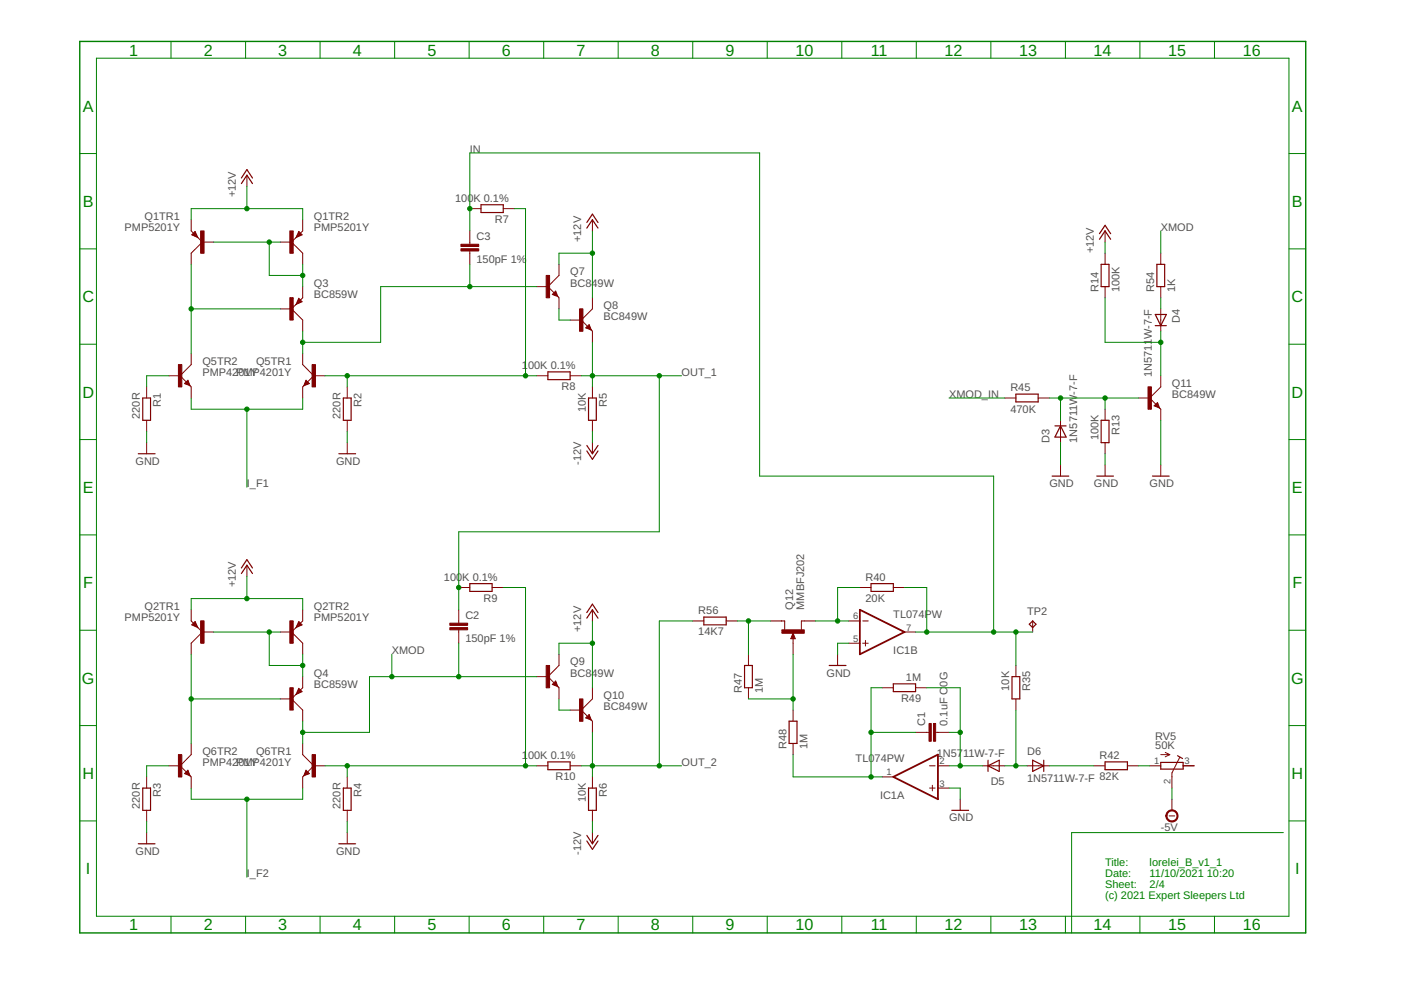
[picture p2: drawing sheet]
<svg xmlns="http://www.w3.org/2000/svg" width="297mm" height="210mm" viewBox="0 0 297 210" stroke-linecap="round" stroke-linejoin="round" font-family="sans-serif">
<g fill="none" stroke="#800000" stroke-width=".25">
<path d="M51.2 38.9l1.1-1.8 1.2 1.8M51.2 37.7l1.1-1.7 1.2 1.7M41.4 49.3l.3 .8-.8-.3zM41.4 49.6l-.3 .2M63.4 49.3l.4 .5-.8 .3zM63.4 49.6l.2 .2M102 43.4h4.7v1.7h-4.7zM124.4 48.4l1.2-1.8 1.2 1.8M124.4 47.2l1.2-1.8 1.2 1.8M233.1 50.7l1.2-1.7 1.2 1.7M233.1 49.6l1.2-1.8 1.2 1.8M233.5 56h1.6v4.8h-1.6z"/>
<path d="M245.3 56h1.6v4.8h-1.6zM63.4 63.5l.4 .5-.8 .3zM63.4 63.7l.2 .3M116.2 78.8h4.7v1.7h-4.7zM117.3 62.4l.5-.4 .2 .7zM117.8 62.2l-.2 .2M124.4 69.5l.5-.5 .2 .7zM124.9 69.3l-.2 .2M244.9 66.7h2.4l-1.2 2.3zM244.9 69h2.4M29.3 96.2h3.6M30.3 84.4h1.6v4.7h-1.6z"/>
<path d="M39.8 80.9l.3 .7-.7-.3zM39.8 81.1l-.2 .2M64.9 80.9l.4 .4-.7 .3zM64.9 81.1l.2 .2M71.8 96.2h3.6M72.8 84.4h1.6v4.7h-1.6zM124.4 94.4l1.2 1.8 1.2-1.8M124.4 95.6l1.2 1.8 1.2-1.8M124.8 84.4h1.6v4.7h-1.6zM215.4 83.6h4.7v1.6h-4.7zM223.7 90.3h2.3M224.9 90.3l1.1 2.4h-2.3z"/>
<path d="M233.5 89.1h1.6v4.8h-1.6zM245.4 85.6l.2 .7-.7-.3zM245.4 85.8l-.2 .2M223.1 100.9h3.5M232.5 100.9h3.6M244.3 100.9h3.6M41.4 132l.3 .8-.8-.3zM41.4 132.2l-.3 .3M51.2 121.6l1.1-1.8 1.2 1.8M51.2 120.4l1.1-1.7 1.2 1.7M63.4 132l.4 .5-.8 .3zM63.4 132.2l.2 .3"/>
<path d="M99.6 123.7h4.7v1.7h-4.7zM124.4 131.1l1.2-1.8 1.2 1.8M124.4 129.9l1.2-1.8 1.2 1.8M149.2 130.8h4.8v1.7h-4.8zM184.7 123.7h4.7v1.7h-4.7zM218.2 132.4l.7-.7 .7 .7-.7 .7zM63.4 146.2l.4 .4-.8 .4zM63.4 146.4l.2 .2M117.3 145.1l.5-.4 .2 .7zM117.8 144.9l-.2 .2M124.9 151.7l.2 .7-.7-.2zM124.9 152l-.2 .2"/>
<path d="M157.9 141.1h1.6v4.7h-1.6zM167.3 152.9h1.7v4.7h-1.7zM175.8 141.1h3.6M189.4 145h4.7v1.6h-4.7zM214.6 143.5h1.6v4.7h-1.6zM29.3 178.9h3.6M30.3 167.1h1.6v4.7h-1.6zM39.8 163.6l.3 .7-.7-.3zM39.8 163.8l-.2 .2M64.9 163.6l.4 .4-.7 .3zM64.9 163.8l.2 .2M71.8 178.9h3.6"/>
<path d="M72.8 167.1h1.6v4.7h-1.6zM116.2 161.5h4.7v1.7h-4.7zM124.4 177.1l1.2 1.8 1.2-1.8M124.4 178.3l1.2 1.8 1.2-1.8M124.8 167.1h1.6v4.7h-1.6zM201.8 171.8h3.6M209.5 162.4l2.4-1.2v2.4zM209.5 161.2v2.4M218.9 161.2l2.4 1.2-2.4 1.2zM221.3 161.2v2.4M234.3 161.5h4.7v1.7h-4.7zM246.1 161.6h4.7v1.5h-4.7z"/>
<path d="M249.7 160.2l1 .6"/>
</g>
<g fill="none" stroke="#800000" stroke-width=".21">
<path d="M52.3 37.1v2.4M40.5 46.6v2.4l2.4 2.3M41.4 49.1l.6 1.3-1.3-.6zM42.9 51.3l-2.4 2.4v2.3M42.9 51.3h2.4M59.4 51.3h2.4M61.8 51.3l2.4 2.4v2.3M63.4 49.1l.7 .7-1.3 .6zM64.2 46.6v2.4l-2.4 2.3M99.6 44.2h2.4M99.6 49v2.8M99.6 53.2v2.8"/>
<path d="M106.7 44.2h2.4M118.5 56v2.4l-2.3 2.4M125.6 46.6v2.4M234.3 49v2.3M234.3 53.7v2.3M246.1 53.7v2.3M35.8 79.7h2.4M38.2 79.7l2.1 2.1M40.5 75v2.3l-2.3 2.4M59.4 65.5h2.4M61.8 65.5l2.4 2.4v2.3M62.8 64.6l-1 .9"/>
<path d="M63.4 63.2l.7 .8-1.3 .6zM64.2 60.8v2.3l-1.4 1.5M64.2 75v2.3l2.3 2.4M66.5 79.7l-2.1 2.1M66.5 79.7h2.4M113.8 79.7h2.4M113.8 60.8h2.4M116.2 60.8l2.1 2.1M117.1 62.4l.7-.7 .5 1.2zM118.3 62.9l.2 .2v2.4M120.9 79.7h2.3M120.9 67.9h2.3"/>
<path d="M123.2 67.9l2.4 2.3v2.4M124.2 69.5l.7-.7 .5 1.2zM125.6 63.1v2.4l-2.4 2.4M234.3 60.8v2.3M246.1 79.7v2.3l-2.3 2.4M246.1 60.8v2.3M246.1 65.5v4.7M31.1 82v2.4M31.1 89.1v2.4M31.1 93.9v2.3M39.1 81.3l.7-.7 .5 1.2zM40.3 81.8l.2 .2v2.4"/>
<path d="M64.4 81.8l-.2 .2v2.4M64.9 80.6l.7 .7-1.2 .5zM73.6 82v2.4M73.6 89.1v2.4M73.6 93.9v2.3M125.6 82v2.4M125.6 89.1v2.4M125.6 93.9v2.3M213 84.4h2.4M220.1 84.4h2.4M224.9 89.1v4.8M224.9 98.6v2.3"/>
<path d="M234.3 86.8v2.3M234.3 93.9v2.3M234.3 98.6v2.3M241.4 84.4h2.4M243.8 84.4l2.1 2.1M244.7 86l.7-.7 .5 1.2zM245.9 86.5l.2 .3v2.3M246.1 98.6v2.3M52.3 119.8v2.4M40.5 129.3v2.4l1.5 1.4M41.4 131.8l.6 1.3-1.3-.6zM42 133.1l.9 .9"/>
<path d="M42.9 134l-2.4 2.4v2.3M42.9 134h2.4M59.4 134h2.4M61.8 134l2.4 2.4v2.3M62.8 133.1l-1 .9M63.4 131.8l.7 .7-1.3 .6zM64.2 129.3v2.4l-1.4 1.4M97.3 124.6h2.3M97.3 129.3v2.8M97.3 133.5v2.9M104.3 124.6h2.4M118.5 138.7v2.4l-2.3 2.4"/>
<path d="M125.6 129.3v2.4M146.9 131.7h2.3M154 131.7h2.3M158.7 138.7v2.4M163.4 131.7h3v1.8M168.1 134.2v4.5M168.1 134.2l.5 1.2h-.9zM172.9 131.7h-3v1.8M177.6 138.7v2.4M180 136.4h2.3M180 131.7h2.3M182.3 124.6h2.4"/>
<path d="M182.9 136.4h1.2M182.9 131.7h1.2M183.5 135.8v1.2M189.4 124.6h2.4M191.8 134h2.3M218.9 131.7v2.3M40.5 157.6v2.4l-2.3 2.4M59.4 148.2h2.4M61.8 148.2l2.4 2.4v2.3M63.4 145.9l.7 .7-1.3 .6zM64.2 143.5v2.3l-2.4 2.4M64.2 157.6v2.4l2.3 2.4"/>
<path d="M113.8 143.5h2.4M116.2 143.5l2.3 2.3v2.4M117.8 144.4l.5 1.2-1.2-.5zM120.9 150.6h2.3M123.2 150.6l2.4 2.3v2.4M124.9 151.5l.5 1.2-1.2-.5zM125.6 145.8v2.4l-2.4 2.4M158.7 145.8v2.4M168.1 150.6v2.3M168.1 157.6v2.4M187 145.8h2.4M194.1 155.3h2.9"/>
<path d="M194.1 145.8h2.4M198.4 155.3h2.8M215.4 141.1v2.4M215.4 148.2v2.4M246.1 160h1.9M247.1 159.5l.9 .5M248 160l-.9 .5M31.1 164.7v2.4M31.1 171.8v2.4M31.1 176.5v2.4M35.8 162.4h2.4M38.2 162.4l2.1 2.1"/>
<path d="M39.1 164l.7-.7 .5 1.2zM40.3 164.5l.2 .2v2.4M64.9 163.3l.7 .7-1.2 .5zM66.5 162.4l-2.3 2.3v2.4M66.5 162.4h2.4M73.6 164.7v2.4M73.6 171.8v2.4M73.6 176.5v2.4M113.8 162.4h2.4M120.9 162.4h2.3M125.6 164.7v2.4M125.6 171.8v2.4"/>
<path d="M125.6 176.5v2.4M187 164.7h2.4M197.1 162.4h1.2M197.1 167.1h1.2M197.7 166.5v1.2M198.9 162.4h2.3M198.9 167.1h2.3M203.6 169.5v2.3M208.3 162.4h4.7M217.8 162.4h4.7M231.9 162.4h2.4M239 162.4h2.4"/>
<path d="M243.8 162.4h2.3M247.9 173h1.2M248.5 169.5v2.3M250.1 160.6l-1.6 3.3v3.2M250.8 162.4h2.4"/>
</g>
<g fill="#800000" stroke="#800000" stroke-width=".21">
<path d="M42.5 49h.8v4.7h-.8z"/>
<path d="M61.4 49h.8v4.7h-.8z"/>
<path d="M66.2 77.3h.7v4.7h-.7z"/>
<path d="M37.8 77.3h.7v4.7h-.7z"/>
<path d="M115.8 58.4h.7v4.7h-.7z"/>
<path d="M122.9 65.5h.7v4.7h-.7z"/>
<path d="M61.4 63.1h.8v4.8h-.8z"/>
<path d="M42.5 131.6h.8v4.8h-.8z"/>
<path d="M61.4 131.6h.8v4.8h-.8z"/>
<path d="M66.2 160h.7v4.7h-.7z"/>
<path d="M37.8 160h.7v4.7h-.7z"/>
<path d="M115.8 141.1h.7v4.7h-.7z"/>
<path d="M122.9 148.2h.7v4.7h-.7z"/>
<path d="M61.4 145.8h.8v4.8h-.8z"/>
<path d="M97.7 52.7h3.8v.5h-3.8z"/>
<path d="M97.7 51.8h3.8v.5h-3.8z"/>
<path d="M95.4 133.1h3.7v.4h-3.7z"/>
<path d="M95.4 132.1h3.7v.5h-3.7z"/>
<path d="M243.4 82h.7v4.8h-.7z"/>
<path d="M197.9 153.4h.5v3.8h-.5z"/>
<path d="M197 153.4h.4v3.8h-.4z"/>
<path d="M165.8 133.5h4.7v.8h-4.7z"/>
</g>
<path d="M182.3 129.3l9.5 4.7-9.5 4.7zM189.4 164.7l9.5-4.7v9.5z" fill="none" stroke="#800000" stroke-width=".38"/>
<path d="M247.6 172.1a1.29 1.29 0 0 1 2 .3 1.29 1.29 0 0 1-.8 1.9 1.29 1.29 0 0 1-1.6-1.3h.2a1.06 1.06 0 0 1 1.5-1 1.06 1.06 0 0 1 .3 1.8 1.06 1.06 0 0 1-1.7-.5l-.1-.3h-.2z" fill-rule="evenodd" fill="#800000" stroke="#800000" stroke-width=".21"/>
<path d="M168.1 134.6l-.2 .7h.5l-.3-.6" fill="none" stroke="#800000" stroke-width=".3"/>
<path d="M16.9 8.8h259.9v189h-259.9z" fill="none" stroke="#008000" stroke-width=".3"/>
<g fill="none" stroke="#008000" stroke-width=".21">
<path d="M20.4 12.3h252.9v182h-252.9zM36.3 8.8v3.5M52.1 8.8v3.5M67.9 8.8v3.5M83.7 8.8v3.5M99.5 8.8v3.5M115.3 8.8v3.5M131.1 8.8v3.5M146.9 8.8v3.5M162.7 8.8v3.5M178.5 8.8v3.5M194.3 8.8v3.5"/>
<path d="M210.1 8.8v3.5M225.9 8.8v3.5M241.7 8.8v3.5M257.5 8.8v3.5M16.9 32.6h3.5M52.3 39.5v4.7M273.3 32.6h3.5M16.9 52.8h3.5M40.5 46.6v-2.4h23.7v2.4M40.5 56v19M45.3 51.3h14.1M57.1 51.3v7.1h7.1"/>
<path d="M64.2 56v4.8M99.6 49v-16.6h61.5v68.5h49.6v33.1M99.6 56v4.8M109.1 44.2h2.3v35.5M125.6 49v14.1M125.6 53.7h-7.1v2.3M234.3 51.3v2.4M246.1 49v4.7M273.3 52.8h3.5M16.9 73h3.5M35.8 79.7h-4.7v2.3M40.5 65.5h18.9"/>
<path d="M64.2 70.2v4.8M68.9 79.7h44.9M73.6 79.7v2.3M113.8 60.8h-33.1v11.8h-16.5M118.5 65.5v2.4h2.4M123.2 79.7h21.3M125.6 72.6v9.4M139.8 79.7v33.1h-42.5v16.5M234.3 63.1v9.5h11.8M246.1 63.1v2.4M246.1 70.2v9.5M273.3 73h3.5"/>
<path d="M16.9 93.2h3.5M31.1 91.5v2.4M40.5 84.4v2.4h23.7v-2.4M52.3 86.8v16.5M73.6 91.5v2.4M125.6 91.5v2.4M201.2 84.4h11.8M222.5 84.4h18.9M224.9 84.4v4.7M224.9 93.9v4.7M234.3 84.4v2.4M234.3 96.2v2.4"/>
<path d="M246.1 89.1v9.5M273.3 93.2h3.5M16.9 113.4h3.5M273.3 113.4h3.5M16.9 133.6h3.5M40.5 129.3v-2.4h23.7v2.4M40.5 138.7v18.9M45.3 134h14.1M52.3 122.2v4.7M57.1 134v7.1h7.1M64.2 138.7v4.8M83.1 138.7v4.8"/>
<path d="M97.3 136.4v7.1M106.7 124.6h4.7v37.8M125.6 136.4h-7.1v2.3M125.6 131.7v14.1M146.9 131.7h-7.1v30.7M156.3 131.7h7.1M158.7 131.7v7M168.1 138.7v11.9M172.9 131.7h7.1M180 136.4h-2.4v2.3M182.3 124.6h-4.7v7.1M191.8 124.6h4.7v9.4"/>
<path d="M194.1 134h24.8M215.4 134v7.1M273.3 133.6h3.5M16.9 153.8h3.5M40.5 148.2h18.9M64.2 152.9v4.7M113.8 143.5h-35.5v11.8h-14.1M118.5 148.2v2.4h2.4M125.6 155.3v9.4M158.7 148.2h9.4M168.1 160v4.7h18.9M184.7 155.3h9.4"/>
<path d="M187 145.8h-2.3v18.9M196.5 145.8h7.1v16.6M201.2 155.3h2.4M215.4 150.6v11.8M273.3 153.8h3.5M16.9 174.1h3.5M31.1 174.2v2.3M35.8 162.4h-4.7v2.3M40.5 167.1v2.4h23.7v-2.4M52.3 169.5v16.5M68.9 162.4h44.9M73.6 162.4v2.3"/>
<path d="M73.6 174.2v2.3M123.2 162.4h21.3M125.6 174.2v2.3M201.2 167.1h2.4v2.4M201.2 162.4h7.1M213 162.4h4.8M222.5 162.4h9.4M241.4 162.4h2.4M248.5 167.1v2.4M272.1 176.5h-44.9v21.3M273.3 174.1h3.5M36.3 194.3v3.5"/>
<path d="M52.1 194.3v3.5M67.9 194.3v3.5M83.7 194.3v3.5M99.5 194.3v3.5M115.3 194.3v3.5M131.1 194.3v3.5M146.9 194.3v3.5M162.7 194.3v3.5M178.5 194.3v3.5M194.3 194.3v3.5M210.1 194.3v3.5M225.9 194.3v3.5"/>
<path d="M241.7 194.3v3.5M257.5 194.3v3.5"/>
</g>
<g fill="#008000" stroke="#008000" stroke-width=".21">
<circle cx="52.3" cy="44.2" r=".47"/>
<circle cx="125.6" cy="53.7" r=".47"/>
<circle cx="52.3" cy="126.9" r=".47"/>
<circle cx="125.6" cy="136.4" r=".47"/>
<circle cx="52.3" cy="169.5" r=".47"/>
<circle cx="64.2" cy="72.6" r=".47"/>
<circle cx="99.6" cy="60.8" r=".47"/>
<circle cx="73.6" cy="79.7" r=".47"/>
<circle cx="111.4" cy="79.7" r=".47"/>
<circle cx="40.5" cy="65.5" r=".47"/>
<circle cx="57.1" cy="51.3" r=".47"/>
<circle cx="64.2" cy="58.4" r=".47"/>
<circle cx="125.6" cy="162.4" r=".47"/>
<circle cx="139.8" cy="162.4" r=".47"/>
<circle cx="64.2" cy="155.3" r=".47"/>
<circle cx="97.3" cy="143.5" r=".47"/>
<circle cx="83.1" cy="143.5" r=".47"/>
<circle cx="73.6" cy="162.4" r=".47"/>
<circle cx="111.4" cy="162.4" r=".47"/>
<circle cx="40.5" cy="148.2" r=".47"/>
<circle cx="57.1" cy="134" r=".47"/>
<circle cx="64.2" cy="141.1" r=".47"/>
<circle cx="52.3" cy="86.8" r=".47"/>
<circle cx="125.6" cy="79.7" r=".47"/>
<circle cx="97.3" cy="124.6" r=".47"/>
<circle cx="139.8" cy="79.7" r=".47"/>
<circle cx="99.6" cy="44.2" r=".47"/>
<circle cx="196.5" cy="134" r=".47"/>
<circle cx="210.7" cy="134" r=".47"/>
<circle cx="215.4" cy="134" r=".47"/>
<circle cx="234.3" cy="84.4" r=".47"/>
<circle cx="224.9" cy="84.4" r=".47"/>
<circle cx="246.1" cy="72.6" r=".47"/>
<circle cx="177.6" cy="131.7" r=".47"/>
<circle cx="203.6" cy="155.3" r=".47"/>
<circle cx="203.6" cy="162.4" r=".47"/>
<circle cx="184.7" cy="155.3" r=".47"/>
<circle cx="184.7" cy="164.7" r=".47"/>
<circle cx="215.4" cy="162.4" r=".47"/>
<circle cx="158.7" cy="131.7" r=".47"/>
<circle cx="168.1" cy="148.2" r=".47"/>
</g>
<g font-size="3.4" fill="#008000">
<text x="27.4" y="11.8">1</text>
<text x="43.2" y="11.8">2</text>
<text x="59" y="11.8">3</text>
<text x="74.8" y="11.8">4</text>
<text x="90.6" y="11.8">5</text>
<text x="106.4" y="11.8">6</text>
<text x="122.2" y="11.8">7</text>
<text x="138" y="11.8">8</text>
<text x="153.8" y="11.8">9</text>
<text x="168.7" y="11.8">10</text>
<text x="184.6" y="11.8">11</text>
<text x="200.3" y="11.8">12</text>
<text x="216.1" y="11.8">13</text>
<text x="231.9" y="11.8">14</text>
<text x="247.7" y="11.8">15</text>
<text x="263.5" y="11.8">16</text>
<text x="17.5" y="23.6">A</text>
<text x="273.9" y="23.6">A</text>
<text x="17.5" y="43.9">B</text>
<text x="273.9" y="43.9">B</text>
<text x="17.5" y="64.1">C</text>
<text x="273.8" y="64.1">C</text>
<text x="17.5" y="84.3">D</text>
<text x="273.8" y="84.3">D</text>
<text x="17.5" y="104.5">E</text>
<text x="273.9" y="104.5">E</text>
<text x="17.6" y="124.7">F</text>
<text x="274" y="124.7">F</text>
<text x="17.4" y="144.9">G</text>
<text x="273.7" y="144.9">G</text>
<text x="17.5" y="165.1">H</text>
<text x="273.8" y="165.1">H</text>
<text x="18.2" y="185.4">I</text>
<text x="274.6" y="185.4">I</text>
<text x="27.4" y="197.2">1</text>
<text x="43.2" y="197.2">2</text>
<text x="59" y="197.2">3</text>
<text x="74.8" y="197.2">4</text>
<text x="90.6" y="197.2">5</text>
<text x="106.4" y="197.2">6</text>
<text x="122.2" y="197.2">7</text>
<text x="138" y="197.2">8</text>
<text x="153.8" y="197.2">9</text>
<text x="168.7" y="197.2">10</text>
<text x="184.6" y="197.2">11</text>
<text x="200.3" y="197.2">12</text>
<text x="216.1" y="197.2">13</text>
<text x="231.9" y="197.2">14</text>
<text x="247.7" y="197.2">15</text>
<text x="263.5" y="197.2">16</text>
</g>
<g font-size="2.3" fill="#505050">
<text x="99.6" y="32.4">IN</text>
<text x="50" y="41.9" transform="rotate(-90 50 41.9)">+12V</text>
<text x="30.7" y="46.6">Q1TR1</text>
<text x="66.5" y="46.6">Q1TR2</text>
<text x="96.5" y="42.8">100K 0.1%</text>
<text x="104.9" y="47.3">R7</text>
<text x="26.4" y="49">PMP5201Y</text>
<text x="66.5" y="49">PMP5201Y</text>
<text x="101" y="51">C3</text>
<text x="123.2" y="51.3" transform="rotate(-90 123.2 51.3)">+12V</text>
<text x="231.9" y="53.7" transform="rotate(-90 231.9 53.7)">+12V</text>
<text x="246.1" y="49">XMOD</text>
<text x="101" y="55.7">150pF 1%</text>
<text x="120.9" y="58.4">Q7</text>
<text x="66.5" y="63.1">BC859W</text>
<text x="66.5" y="60.8">Q3</text>
<text x="120.9" y="60.8">BC849W</text>
<text x="128" y="65.5">Q8</text>
<text x="232.9" y="62" transform="rotate(-90 232.9 62)">R14</text>
<text x="237.4" y="62" transform="rotate(-90 237.4 62)">100K</text>
<text x="244.7" y="62" transform="rotate(-90 244.7 62)">R54</text>
<text x="249.2" y="62" transform="rotate(-90 249.2 62)">1K</text>
<text x="128" y="67.9">BC849W</text>
<text x="244.2" y="71.9" transform="rotate(-90 244.2 71.9)">W-7-F</text>
<text x="250.1" y="68.5" transform="rotate(-90 250.1 68.5)">D4</text>
<text x="42.9" y="77.3">Q5TR2</text>
<text x="54.3" y="77.3">Q5TR1</text>
<text x="42.9" y="79.7">PMP42P0MP4201Y</text>
<text x="51.8" y="79.7">1Y</text>
<text x="110.7" y="78.3">1</text>
<text x="112" y="78.3">00K 0.1%</text>
<text x="119.1" y="82.7">R8</text>
<text x="144.5" y="79.7">OUT_1</text>
<text x="214.2" y="83">R45</text>
<text x="244.2" y="79.9" transform="rotate(-90 244.2 79.9)">1N5711</text>
<text x="248.5" y="82">Q11</text>
<text x="29.7" y="88.8" transform="rotate(-90 29.7 88.8)">220R</text>
<text x="34.1" y="86.2" transform="rotate(-90 34.1 86.2)">R1</text>
<text x="72.2" y="88.8" transform="rotate(-90 72.2 88.8)">220R</text>
<text x="76.7" y="86.2" transform="rotate(-90 76.7 86.2)">R2</text>
<text x="124.2" y="87.4" transform="rotate(-90 124.2 87.4)">10K</text>
<text x="128.7" y="86.2" transform="rotate(-90 128.7 86.2)">R5</text>
<text x="201.2" y="84.4">XMOD_IN</text>
<text x="214.2" y="87.5">470K</text>
<text x="248.5" y="84.4">BC849W</text>
<text x="222.5" y="93.8" transform="rotate(-90 222.5 93.8)">D3</text>
<text x="228.4" y="93.8" transform="rotate(-90 228.4 93.8)">1N5711W-7-F</text>
<text x="232.9" y="93.4" transform="rotate(-90 232.9 93.4)">100K</text>
<text x="237.3" y="92.2" transform="rotate(-90 237.3 92.2)">R13</text>
<text x="28.7" y="98.6">GND</text>
<text x="71.3" y="98.6">GND</text>
<text x="123.2" y="98.6" transform="rotate(-90 123.2 98.6)">-12V</text>
<text x="52.4" y="103.3">I_F1</text>
<text x="222.5" y="103.3">GND</text>
<text x="231.9" y="103.3">GND</text>
<text x="243.8" y="103.3">GND</text>
<text x="50" y="124.6" transform="rotate(-90 50 124.6)">+12V</text>
<text x="94.1" y="123.1">100K 0.1%</text>
<text x="183.5" y="123.2">R40</text>
<text x="26.4" y="131.6">PMP5201Y</text>
<text x="30.7" y="129.3">Q2TR1</text>
<text x="66.5" y="131.6">PMP5201Y</text>
<text x="66.5" y="129.3">Q2TR2</text>
<text x="98.7" y="131.3">C2</text>
<text x="102.5" y="127.6">R9</text>
<text x="148.1" y="130.3">R56</text>
<text x="168.1" y="129.3" transform="rotate(-90 168.1 129.3)">Q12</text>
<text x="170.5" y="129.3" transform="rotate(-90 170.5 129.3)">MMBFJ202</text>
<text x="183.5" y="127.6">20K</text>
<text x="189.4" y="130.9">TL074PW</text>
<text x="217.8" y="130.5">TP2</text>
<text x="98.7" y="136">150pF 1%</text>
<text x="123.2" y="134" transform="rotate(-90 123.2 134)">+12V</text>
<text x="148.1" y="134.7">14K7</text>
<text x="66.5" y="143.5">Q4</text>
<text x="83.1" y="138.7">XMOD</text>
<text x="120.9" y="143.5">BC849W</text>
<text x="120.9" y="141.1">Q9</text>
<text x="175.2" y="143.5">GND</text>
<text x="189.4" y="138.6">IC1B</text>
<text x="66.5" y="145.8">BC859W</text>
<text x="128" y="148.2">Q10</text>
<text x="157.3" y="147" transform="rotate(-90 157.3 147)">R47</text>
<text x="161.8" y="147" transform="rotate(-90 161.8 147)">1M</text>
<text x="191" y="148.9">R49</text>
<text x="192.1" y="144.4">1M</text>
<text x="200.9" y="145.6" transform="rotate(-90 200.9 145.6)">0G</text>
<text x="214" y="146.4" transform="rotate(-90 214 146.4)">10K</text>
<text x="218.4" y="146.6" transform="rotate(-90 218.4 146.6)">R35</text>
<text x="128" y="150.5">BC849W</text>
<text x="196.1" y="153.9" transform="rotate(-90 196.1 153.9)">C1</text>
<text x="200.9" y="153.9" transform="rotate(-90 200.9 153.9)">0.1uF C</text>
<text x="42.9" y="160">Q6TR2</text>
<text x="54.3" y="160">Q6TR1</text>
<text x="110.7" y="160.9">1</text>
<text x="112" y="160.9">00K 0.1%</text>
<text x="166.7" y="158.8" transform="rotate(-90 166.7 158.8)">R48</text>
<text x="171.2" y="158.8" transform="rotate(-90 171.2 158.8)">1M</text>
<text x="181.4" y="161.7">TL074PW</text>
<text x="198.6" y="160.5">1N57</text>
<text x="204.2" y="160.5">11W-7-F</text>
<text x="217.8" y="160">D6</text>
<text x="233.1" y="161">R42</text>
<text x="244.9" y="158.8">50K</text>
<text x="244.9" y="156.8">RV5</text>
<text x="42.9" y="162.4">PMP42P0MP4201Y</text>
<text x="51.8" y="162.4">1Y</text>
<text x="117.8" y="165.4">R10</text>
<text x="144.5" y="162.4">OUT_2</text>
<text x="210" y="166.4">D5</text>
<text x="217.8" y="165.9">1N5711W-7-F 82K</text>
<text x="29.7" y="171.5" transform="rotate(-90 29.7 171.5)">220R</text>
<text x="34.1" y="168.9" transform="rotate(-90 34.1 168.9)">R3</text>
<text x="72.2" y="171.5" transform="rotate(-90 72.2 171.5)">220R</text>
<text x="76.7" y="168.9" transform="rotate(-90 76.7 168.9)">R4</text>
<text x="124.2" y="170.1" transform="rotate(-90 124.2 170.1)">10K</text>
<text x="128.7" y="168.9" transform="rotate(-90 128.7 168.9)">R6</text>
<text x="186.6" y="169.3">IC1A</text>
<text x="201.2" y="174.2">GND</text>
<text x="246.1" y="176.2">-5V</text>
<text x="28.7" y="181.3">GND</text>
<text x="52.4" y="186">I</text>
<text x="53" y="186">_F2</text>
<text x="71.3" y="181.3">GND</text>
<text x="123.2" y="181.3" transform="rotate(-90 123.2 181.3)">-12V</text>
</g>
<g font-size="2.3" fill="#008000">
<text x="234.3" y="183.6">Title:</text>
<text x="234.3" y="186">Date:</text>
<text x="243.8" y="183.6">lorelei_B_v1_1</text>
<text x="243.8" y="186">11/10/2021</text>
<text x="255.9" y="186">10:20</text>
<text x="234.3" y="188.4">Sheet:</text>
<text x="234.3" y="190.7">(c) 2021 Expert Sleepers Ltd</text>
<text x="243.8" y="188.4">2/4</text>
</g>
<g font-size="2" fill="#505050">
<text x="180.9" y="131.3">6</text>
<text x="180.9" y="136">5</text>
<text x="192.1" y="133.7">7</text>
<text x="188" y="164.4">1</text>
<text x="199.2" y="162">2</text>
<text x="199.2" y="166.8">3</text>
<text x="244.7" y="162">1</text>
<text x="248.1" y="166.2" transform="rotate(-90 248.1 166.2)">2</text>
<text x="251.2" y="162">3</text>
</g>
</svg>
